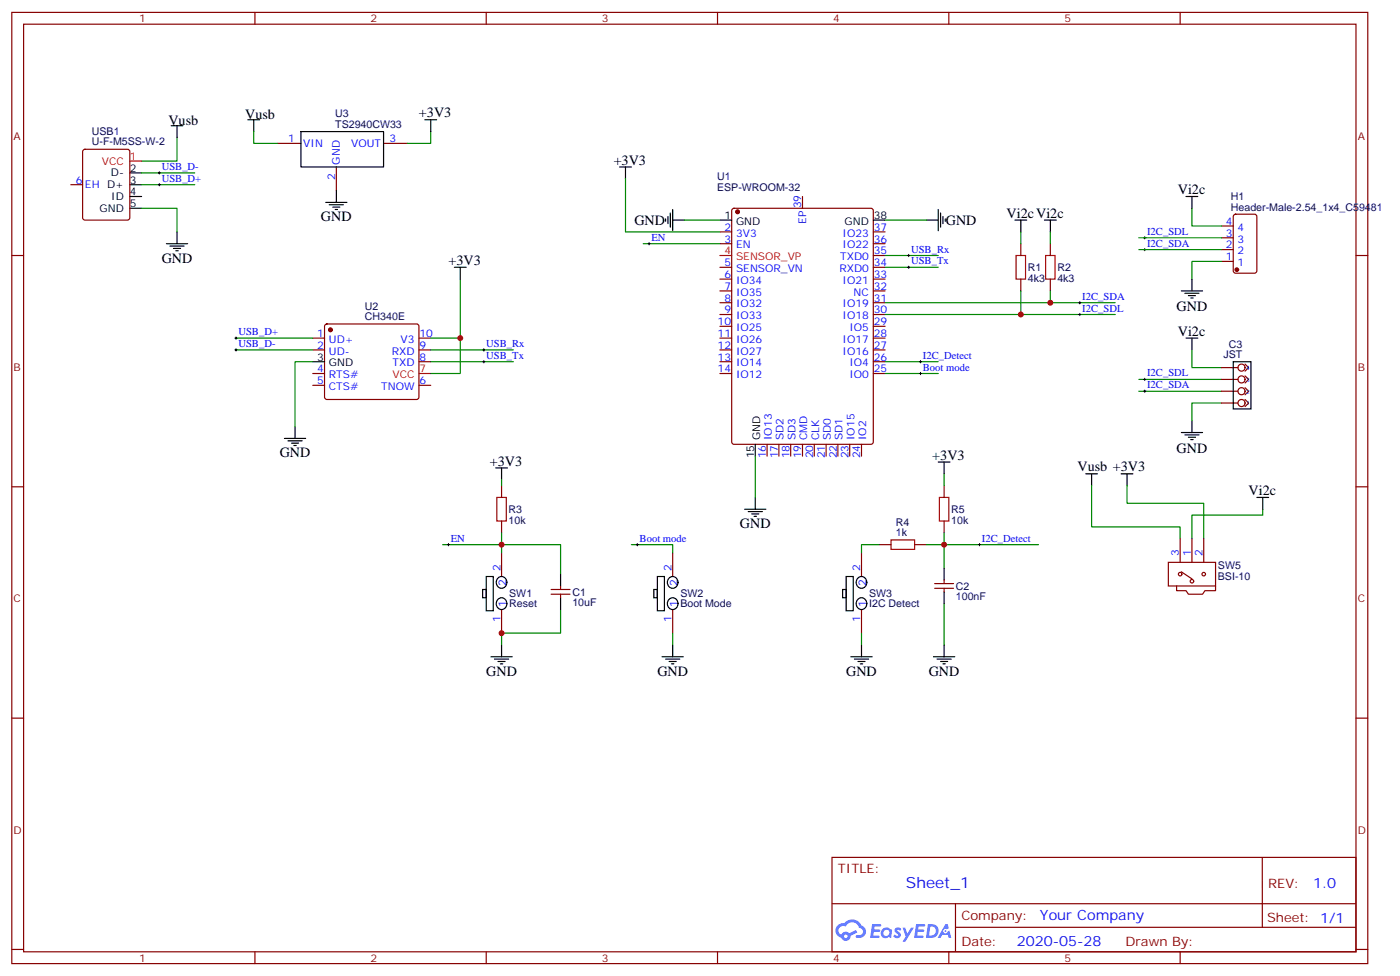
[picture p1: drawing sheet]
<svg xmlns="http://www.w3.org/2000/svg" width="419mm" height="292mm" viewBox="0 0 419 292" stroke-linecap="round" stroke-linejoin="round" font-family="sans-serif">
<g fill="none" stroke="#870000" stroke-width=".35">
<path d="M3.5 3.7h405.4v284.3h-405.4zM7.1 7.2h398.2v277.3h-398.2zM76.2 3.7v3.5M145.3 3.7v3.5M214.5 3.7v3.5M283.6 3.7v3.5M352.8 3.7v3.5M3.5 76.4h3.6M405.3 76.4h3.6M3.5 145.5h3.6M405.3 145.5h3.6M3.5 214.7h3.6"/>
<path d="M405.3 214.7h3.6M248.7 256.3h156.6v28.2h-156.6zM377.3 256.3v20.9M248.7 270.1h156.5M285.6 277.2h119.6M285.6 270.1v14.2M3.5 283.8h3.6M76.2 284.5v3.5M145.3 284.5v3.5M214.5 284.5v3.5M283.6 284.5v3.5M352.8 284.5v3.5"/>
<path d="M405.3 283.8h3.6"/>
</g>
<g fill="#5487ff">
<path d="M267.7 277.5a1.22 1.22 0 0 1 1.7 .2l-.4 .6a.47 .47 0 0 0-.3-.4 .47 .47 0 0 0-.5 .2l.1 .2a1.14 1.14 0 0 1 .8 1.8 1.14 1.14 0 0 1-1.9 0l-.2-.2 .5-.6 .7 .5a.29 .29 0 0 0 .3-.3 .29 .29 0 0 0-.2-.3 1.04 1.04 0 0 1-.6-1.7z"/>
<path d="M260.7 276.2h2.4l.3 .2-.2 .5-1.8 .1-.1 .8h1.5l.3 .4-.3 .4h-1.6l-.2 1.1h1.7l.2 .3-.2 .3-2.6 .1z"/>
<path d="M273.8 276.2h2.4l.3 .2-.1 .5-1.8 .1-.2 .8h1.6l.3 .4-.4 .4-1.6-.1-.1 1.1 1.7 .1 .2 .3-.2 .3-2.6 .1z"/>
<path d="M282.6 276.2h.7l.3 1.3-.6 .3a.69 .69 0 0 0-1 .3 .69 .69 0 0 0 .4 .9 .69 .69 0 0 0 .9-.6l.5-.2 .6 2.2h-.8l-.2-.9h-1.8l-.5 .9h-.8z"/>
<path d="M269.8 277.3h.8l.6 1.8 1.1-1.8h.9l-2.6 4.2h-.8l.9-1.5z"/>
<path d="M277.4 276.2l-.6 4.2h1.3a2.11 2.11 0 0 0 2.5-2.1 2.11 2.11 0 0 0-2.5-2.1zM278.1 277a1.43 1.43 0 0 1 1.6 1.6 1.43 1.43 0 0 1-2 1z"/>
<path d="M263.7 277.8a1.54 1.54 0 0 0-.1 2.2 1.54 1.54 0 0 0 2.2 .1l.6 .3 .3-2.3-.2-.3h-.4a1.49 1.49 0 0 0-2.4 0zM264 278.8a.94 .94 0 0 1 1.8 0 .94 .94 0 0 1-1.8 0z"/>
<path d="M250.4 276.6a2.18 2.18 0 0 0 1.1 3.7 1.44 1.44 0 0 0 1.6 .9 1.44 1.44 0 0 0 1.2-1.4l2-1.1-.5-.7-1.9 1a1.47 1.47 0 0 0-2.4 .4 1.39 1.39 0 0 1-.7-1.9 1.39 1.39 0 0 1 2-.5 2.12 2.12 0 0 1 2.2-1.3 2.12 2.12 0 0 1 1.9 1.7 1.14 1.14 0 0 1 1.1 1.4 1.14 1.14 0 0 1-1.7 .7 .43 .43 0 0 0-.5 .4 .43 .43 0 0 0 .4 .5 1.98 1.98 0 0 0 2.5-1.2 1.98 1.98 0 0 0-1.2-2.6 3.1 3.1 0 0 0-5.3-.6l-.9 .1zM252.3 279.9a.55 .55 0 0 1 1.1 0 .55 .55 0 0 1-1.1 0z"/>
<circle cx="282.6" cy="278.3" r=".26"/>
</g>
<g fill="#870000" stroke="#870000" stroke-width=".35">
<circle cx="220.5" cy="63.3" r=".53"/>
<circle cx="98.8" cy="98.6" r=".53"/>
<circle cx="369.7" cy="80.6" r=".53"/>
</g>
<g fill="none" stroke="#870000" stroke-width=".35">
<path d="M21.2 55.2h3.5M24.9 44.8l.5-.2h12.7l.7 .5v20l-.5 .6-12.9 .1-.7-.5v-20zM82.9 42.9h7.1M100.5 49.9v7.1M114.7 42.9h7M239.9 58.7v3.6M215.2 69.3h3.5M215.2 72.8h3.5M215.2 79.9h3.5M219 62.5l.4-.2h40.9l.7 .4 .1 69.4-.5 .7h-41.2l-.6-.4-.1-69.4zM261.1 69.3h3.5M261.1 72.8h3.5"/>
<path d="M261.1 79.9h3.5M261.1 76.4h3.5M305.2 72.8v3.6M314 72.8v3.6M365.1 78.1h3.6M365.1 74.6h3.6M365.1 71.1h3.6M365.1 67.6h3.6M368.9 64.2l.5-.2h5.6l.7 .5v16.5l-.5 .6-5.8 .1-.7-.5v-16.5zM97.2 97l.5-.2h26.8l.5 .2 .2 .5v21.2l-.2 .5-.5 .2h-26.8l-.5-.2-.2-.5v-21.2zM215.2 83.4h3.5M215.2 87h3.5"/>
<path d="M215.2 90.5h3.5M215.2 94h3.5M215.2 97.5h3.5M261.1 83.4h3.5M261.1 87h3.5M261.1 90.5h3.5M261.1 94h3.5M261.1 97.5h3.5M305.2 83.4v3.6M314 83.4v3.6M93.5 101.1h3.5M93.5 104.6h3.5"/>
<path d="M93.5 111.7h3.5M93.5 115.2h3.5M125.2 101.1h3.6M125.2 104.6h3.6M125.2 108.1h3.6M125.2 115.2h3.6M215.2 101.1h3.5M215.2 104.6h3.5M215.2 108.1h3.5M215.2 111.7h3.5M261.1 101.1h3.5M261.1 104.6h3.5"/>
<path d="M261.1 108.1h3.5M261.1 111.7h3.5M365.1 109.9h5M365.1 113.4h5M365.1 116.9h5M372.2 108.8l1 1.1-1 1M372.2 112.4l1 1-1 1.1M372.2 115.9l1 1-1 1.1M372.2 119.4l1 1.1-1 1M229.3 132.8v3.5M232.8 132.8v3.5M236.4 132.8v3.5"/>
<path d="M239.9 132.8v3.5M243.4 132.8v3.5M246.9 132.8v3.5M250.5 132.8v3.5M254 132.8v3.5M257.5 132.8v3.5M365.1 120.5h5M149.9 145.2v3.5M149.9 155.8v3.5M282.2 145.2v3.5M282.2 155.8v3.5M149.9 165.3v7"/>
<path d="M164.7 177.6h5.7M164.7 176.2h5.7M167.6 175.2v1M167.6 177.6v1.1M201.1 165.3v7M257.5 165.3v7M262.8 162.8h3.5M273.4 162.8h3.5M279.4 175.9h5.6M279.4 174.4h5.6M282.2 173.4v1M282.2 175.9v1"/>
<path d="M349.2 168.1h14.2v7.1h-14.2zM351.7 175.2v1.4h2.8l.7 1h4.3l.7-1h3.2v-1.4M352.8 161v7.1M353.1 170.9l3.2 2.1M356.3 161v7.1M359.8 161v7.1M149.9 182.2v7.1M201.1 182.2v7.1M257.5 182.2v7.1"/>
<circle cx="371.1" cy="116.9" r="1.06"/>
<circle cx="371.1" cy="113.4" r="1.06"/>
<circle cx="371.1" cy="109.9" r="1.06"/>
<circle cx="371.1" cy="120.5" r="1.06"/>
<circle cx="352.8" cy="171.6" r=".53"/>
<circle cx="356.3" cy="173.7" r=".53"/>
<circle cx="359.8" cy="171.6" r=".53"/>
</g>
<g fill="none" stroke="#000" stroke-width=".35">
<path d="M51.2 37.6h3.5M52.9 37.6v3.5M74.1 35.8h3.5M75.8 35.8v3.5M90 39.3h24.7v10.6h-24.7zM127 35.8h3.5M128.8 35.8v3.5M38.8 58.7h3.5M38.8 55.2h3.5M38.8 51.7h3.5M100.5 57v3.5M185.2 49.9h3.5"/>
<path d="M187 49.9v3.5M354.5 58.7h3.6M356.3 58.7v3.6M38.8 62.3h3.5M49.7 72.8h6.4M50.8 73.6h4.2M51.9 74.3h2.1M52.6 75h.7M52.9 69.3v3.5M97.4 60.5h6.3M98.4 61.2h4.3M99.5 61.9h2.1"/>
<path d="M100.2 62.6h.7M135.8 79.9h3.5M137.6 79.9v3.5M199 65.4v.7M199.7 64.7v2.2M200.4 63.7v4.2M201.1 65.8h3.5M201.1 62.6v6.4M215.2 65.8h3.5M261.1 65.8h3.5M276.9 65.8h3.6M280.5 62.6v6.4"/>
<path d="M281.2 63.7v4.2M281.9 64.7v2.2M282.6 65.4v.7M303.4 65.8h3.5M305.2 65.8v3.5M312.2 65.8h3.5M314 65.8v3.5M353.1 87h6.4M354.2 87.7h4.2M355.2 88.4h2.2M356 89.1h.7M356.3 83.4v3.6"/>
<path d="M93.5 108.1h3.5M354.5 101.1h3.6M356.3 101.1v3.5M368.7 108.1h5.2v14.1h-5.2zM85 131.1h6.4M86.1 131.8h4.2M87.1 132.5h2.2M87.8 133.2h.7M88.2 127.5v3.6M148.2 139.9h3.5M149.9 139.9v3.5M225.8 132.8v3.5"/>
<path d="M280.5 138.1h3.5M282.2 138.1v3.5M353.1 129.3h6.4M354.2 130h4.2M355.2 130.7h2.2M356 131.4h.7M356.3 125.8v3.5M222.6 152.2h6.4M223.7 152.9h4.2M224.7 153.6h2.1M225.4 154.3h.7M225.8 148.7v3.5"/>
<path d="M324.6 141.6h3.5M326.3 141.6v3.6M335.1 141.6h3.6M336.9 141.6v3.6M375.7 148.7h3.5M377.5 148.7v3.5M144.3 176.2h1v2.5h-1zM145.3 172.3h2.2v10.3h-2.2zM148.8 172.8a1.64 1.64 0 0 1 2.3 .2 1.64 1.64 0 0 1 0 2.2 1.64 1.64 0 0 1-2.3 .1l-.5-1.2zM148.8 179.2a1.64 1.64 0 0 1 2.3 .1 1.64 1.64 0 0 1 0 2.3 1.64 1.64 0 0 1-2.3 .1l-.5-1.3zM167.6 171.6v3.6M167.6 178.7v3.5"/>
<path d="M195.4 176.2h1.1v2.5h-1.1zM196.5 172.3h2.1v10.3h-2.1zM200 172.8a1.64 1.64 0 0 1 2.2 .2 1.64 1.64 0 0 1 0 2.2 1.64 1.64 0 0 1-2.2 .1l-.5-1.2zM200 179.2a1.64 1.64 0 0 1 2.2 .1 1.64 1.64 0 0 1 0 2.3 1.64 1.64 0 0 1-2.2 .1l-.5-1.3zM251.9 176.2h1v2.5h-1zM252.9 172.3h2.2v10.3h-2.2zM256.4 172.8a1.64 1.64 0 0 1 2.3 .2 1.64 1.64 0 0 1 0 2.2 1.64 1.64 0 0 1-2.3 .1l-.5-1.2zM256.4 179.2a1.64 1.64 0 0 1 2.3 .1 1.64 1.64 0 0 1 0 2.3 1.64 1.64 0 0 1-2.3 .1l-.5-1.3zM282.2 169.9v3.5M282.2 176.9v3.5M146.8 196.3h6.3M147.8 197h4.2"/>
<path d="M148.9 197.7h2.1M149.6 198.4h.7M149.9 192.8v3.5M197.9 196.3h6.4M199 197h4.2M200 197.7h2.1M200.7 198.4h.7M201.1 192.8v3.5M254.4 196.3h6.3M255.4 197h4.2M256.5 197.7h2.1M257.2 198.4h.7"/>
<path d="M257.5 192.8v3.5M279 196.3h6.4M280.1 197h4.2M281.2 197.7h2.1M281.9 198.4h.7M282.2 192.8v3.5"/>
</g>
<path d="M38.8 48.2h3.5M215.2 76.4h3.5M125.2 111.7h3.6" fill="none" stroke="#f00" stroke-width=".35"/>
<g fill="none" stroke="#008700" stroke-width=".35">
<path d="M75.8 39.3v3.6h7.1M128.8 39.3v3.6h-7.1M42.3 51.7h15.9M42.3 55.2h15.9M52.9 41.1v7.1h-10.6M187 53.4v15.9h28.2M42.3 62.3h10.6v7M192.3 72.8h22.9M204.6 65.8h10.6M264.6 65.8h12.3M264.6 76.4h15.9M264.6 79.9h15.9"/>
<path d="M305.2 69.3v3.5M314 69.3v3.5M340.4 74.6h24.7M340.4 71.1h24.7M356.3 62.3v5.3h8.8M365.1 78.1h-8.8v5.3M137.6 83.4v28.3h-8.8M264.6 90.5h68.8M264.6 94h68.8M305.2 87v7M314 87v3.5M70.6 101.1h22.9"/>
<path d="M70.6 104.6h22.9M93.5 108.1h-5.3v19.4M128.8 101.1h8.8M128.8 104.6h24.7M128.8 108.1h24.7M264.6 108.1h15.9M264.6 111.7h15.9M340.4 113.4h24.7M340.4 116.9h24.7M356.3 104.6v5.3h8.8M225.8 136.3v12.4M365.1 120.5h-8.8v5.3"/>
<path d="M149.9 159.3v3.5h17.7v8.8M149.9 143.4v1.8M282.2 159.3v10.6M282.2 141.6v3.6M326.3 145.2v12.3h26.5v3.5M336.9 145.2v5.3h22.9v10.5M377.5 152.2v1.8h-21.2v7M132.3 162.8h17.6v2.5M188.7 162.8h12.4v2.5M262.8 162.8h-5.3v2.5M276.9 162.8h33.5M167.6 182.2v7.1h-17.7v3.5"/>
<path d="M201.1 189.3v3.5M257.5 189.3v3.5M282.2 180.4v12.4"/>
</g>
<g fill="none" stroke="#000" stroke-width=".3">
<path d="M47.3 51.7h.7M47.3 55.2h.7M47.6 51.3v.7M47.6 54.9v.7M193.7 72.8h.7M194 72.5v.7M271.3 76.4h.7M271.3 79.9h.7M271.6 76v.7M271.6 79.6v.7M341.8 74.6h.7M341.8 71.1h.7"/>
<path d="M342.2 70.7v.7M342.2 74.3v.7M322.4 94h.7M322.4 90.5h.7M322.8 90.1v.7M322.8 93.7v.7M70.2 104.6h.7M70.2 101.1h.7M70.6 100.7v.7M70.6 104.2v.8M144.3 104.6h.7M144.3 108.1h.7"/>
<path d="M144.6 104.2v.8M144.6 107.8v.7M274.8 108.1h.7M274.8 111.7h.7M275.2 107.8v.7M275.2 111.3v.7M341.8 113.4h.7M341.8 116.9h.7M342.2 113.1v.7M342.2 116.6v.7M133.7 162.8h.7M134.1 162.5v.7"/>
<path d="M190.1 162.8h.8M190.5 162.5v.7M292.5 162.8h.7M292.8 162.5v.7"/>
</g>
<path d="M303.7 76.4h2.9v7h-2.9zM312.6 76.4h2.8v7h-2.8zM148.5 148.7h2.8v7.1h-2.8zM280.8 148.7h2.8v7.1h-2.8zM266.3 161.4h7.1v2.8h-7.1z" fill="none" stroke="#a10000" stroke-width=".35"/>
<g fill="#c00">
<circle cx="305.2" cy="94" r=".88"/>
<circle cx="282.2" cy="162.8" r=".88"/>
<circle cx="149.9" cy="162.8" r=".88"/>
<circle cx="314" cy="90.5" r=".88"/>
<circle cx="137.6" cy="101.1" r=".88"/>
<circle cx="149.9" cy="189.3" r=".88"/>
</g>
<text font-size="4.6" fill="#00f" x="270.8" y="265.3">Sheet_1</text>
<g font-size="4.2">
<text x="73.3" y="35.5">Vusb</text>
<text x="125.2" y="35.1">+3V3</text>
<text x="50.3" y="37.2">Vusb</text>
<text x="183.4" y="49.2">+3V3</text>
<text x="352.1" y="58">Vi2c</text>
<text x="300.9" y="65.1">Vi2cVi2c</text>
<text x="96" y="66.1">GND</text>
<text x="189.6" y="67.2">GND</text>
<text x="282.8" y="67.2">GND</text>
<text x="48.3" y="78.5">GND</text>
<text x="134.1" y="79.2">+3V3</text>
<text x="351.7" y="93">GND</text>
<text x="352.1" y="100.4">Vi2c</text>
<text x="83.6" y="136.7">GND</text>
<text x="278.7" y="137.4">+3V3</text>
<text x="351.7" y="135.4">GND</text>
<text x="146.4" y="139.2">+3V3</text>
<text x="322.1" y="140.9">Vusb +3V3</text>
<text x="373.2" y="148">Vi2c</text>
<text x="221.2" y="157.9">GND</text>
<text x="145.3" y="202">GND</text>
<text x="196.5" y="202">GND</text>
<text x="252.9" y="202">GND</text>
<text x="277.6" y="202">GND</text>
</g>
<g font-size="4.2" fill="#00f">
<text x="392.5" y="265.6">1.0</text>
<text x="310.9" y="275.1">Your Company</text>
<text x="304" y="282.9">2020-05-28</text>
</g>
<g font-size="3.9" fill="#800">
<text x="250.5" y="260.9">TITLE:</text>
<text x="379.1" y="265.6">REV:</text>
<text x="287.4" y="275.1">Company:</text>
<text x="378.7" y="275.7">Sheet: 1/1</text>
<text x="287.4" y="282.8">Date:</text>
<text x="336.4" y="282.8">Drawn By:</text>
</g>
<g font-size="3.2" fill="#800">
<text x="41.6" y="6.7">1</text>
<text x="110.8" y="6.7">2</text>
<text x="179.9" y="6.7">3</text>
<text x="249.1" y="6.7">4</text>
<text x="318.2" y="6.7">5</text>
<text x="4.1" y="41.8">A</text>
<text x="405.9" y="41.8">A</text>
<text x="4.1" y="110.9">B</text>
<text x="405.9" y="110.9">B</text>
<text x="4.1" y="180.1">C</text>
<text x="405.9" y="180.1">C</text>
<text x="4.1" y="249.2">D</text>
<text x="405.9" y="249.2">D</text>
<text x="41.6" y="287.5">1</text>
<text x="110.8" y="287.5">2</text>
<text x="179.9" y="287.5">3</text>
<text x="249.1" y="287.5">4</text>
<text x="318.2" y="287.5">5</text>
</g>
<g font-size="3.2" fill="#000080">
<text x="100.2" y="35.1">U3</text>
<text x="27.5" y="40.4">USB1</text>
<text x="100.2" y="38.2">TS2940CW33</text>
<text x="27.4" y="43.5">U-F-M5SS-W-2</text>
<text x="214.4" y="53.8">U1</text>
<text x="214.4" y="57">ESP-WROOM-32</text>
<text x="368" y="59.8">H1</text>
<text x="368" y="63">Header-Male-2.54_1x4_C59481</text>
<text x="307.3" y="81.1">R1</text>
<text x="316.1" y="81.1">R2</text>
<text x="307.3" y="84.2">4k3</text>
<text x="316.1" y="84.2">4k3</text>
<text x="109.1" y="95.8">CH340E</text>
<text x="109.1" y="92.6">U2</text>
<text x="365.7" y="107.1">JST</text>
<text x="367.3" y="103.9">C3</text>
<text x="152.1" y="153.4">R3</text>
<text x="284.3" y="153.4">R5</text>
<text x="152" y="156.5">10k</text>
<text x="267.8" y="160.3">1k</text>
<text x="267.8" y="157.2">R4</text>
<text x="284.3" y="156.5">10k</text>
<text x="364.1" y="173.3">BSI-10</text>
<text x="364.1" y="170.1">SW5</text>
<text x="152.2" y="178.4">SW1</text>
<text x="171.1" y="178.1">C1</text>
<text x="203.4" y="178.4">SW2</text>
<text x="259.8" y="178.4">SW3</text>
<text x="285.8" y="179.5">100nF</text>
<text x="285.8" y="176.3">C2</text>
<text x="152.2" y="181.6">Reset</text>
<text x="171.1" y="181.2">10uF</text>
<text x="203.4" y="181.6">Boot Mode</text>
<text x="259.8" y="181.6">I2C Detect</text>
</g>
<g font-size="3.2" fill="#f00">
<text x="38.8" y="47.8">1</text>
<text x="30.4" y="49.2">VCC</text>
<text x="216.5" y="76">4</text>
<text x="220" y="77.8">SENSOR_VP</text>
<text x="117.3" y="113.1">VCC</text>
<text x="125.4" y="111.3">7</text>
</g>
<g font-size="3.2" fill="#00f">
<text x="86.2" y="42.5">1</text>
<text x="90.7" y="43.9">VIN</text>
<text x="105" y="43.9">VOUT</text>
<text x="116.4" y="42.5">3</text>
<text x="48.3" y="50.8">USB_D-</text>
<text x="100.2" y="53.7" transform="rotate(-90 100.2 53.7)">2</text>
<text x="101.6" y="49.2" transform="rotate(-90 101.6 49.2)">GND</text>
<text x="22.7" y="54.9">6</text>
<text x="25.4" y="56.3">EH D+</text>
<text x="48.3" y="54.3">USB_D+</text>
<text x="239.5" y="62.3" transform="rotate(-90 239.5 62.3)">39</text>
<text x="194.7" y="72">EN</text>
<text x="216.5" y="69">2</text>
<text x="220" y="70.7">3V3</text>
<text x="240.9" y="66.9" transform="rotate(-90 240.9 66.9)">EP</text>
<text x="251.9" y="70.7">IO23</text>
<text x="261.2" y="69">37</text>
<text x="342.9" y="70.2">I2C_SDL</text>
<text x="366.5" y="70.7">3</text>
<text x="366.5" y="67.2">4</text>
<text x="370" y="69">4</text>
<text x="216.5" y="72.5">3</text>
<text x="220" y="74.3">EN</text>
<text x="251.2" y="77.8">TXD0</text>
<text x="251.9" y="74.3">IO22</text>
<text x="261.2" y="76">35</text>
<text x="261.2" y="72.5">36</text>
<text x="272.3" y="75.5">USB_Rx</text>
<text x="342.9" y="73.7">I2C_SDA</text>
<text x="366.5" y="77.8">1</text>
<text x="366.5" y="74.3">2</text>
<text x="370" y="76">2</text>
<text x="370" y="72.5">3</text>
<text x="216.5" y="79.6">5</text>
<text x="216.5" y="83.1">6</text>
<text x="220" y="81.3">SENSOR_VN</text>
<text x="250.9" y="81.3">RXD0</text>
<text x="261.2" y="83.1">33</text>
<text x="261.2" y="79.6">34</text>
<text x="272.3" y="79">USB_Tx</text>
<text x="370" y="79.6">1</text>
<text x="216.5" y="86.6">7</text>
<text x="220" y="84.8">IO34</text>
<text x="220" y="88.4">IO35</text>
<text x="251.9" y="84.8">IO21</text>
<text x="255.2" y="88.4">NC</text>
<text x="261.2" y="86.6">32</text>
<text x="323.5" y="89.6">I2C_SDA</text>
<text x="216.5" y="90.1">8</text>
<text x="216.5" y="93.7">9</text>
<text x="220" y="91.9">IO32</text>
<text x="220" y="95.4">IO33</text>
<text x="251.9" y="95.4">IO18</text>
<text x="251.9" y="91.9">IO19</text>
<text x="261.2" y="93.7">30</text>
<text x="261.2" y="90.1">31</text>
<text x="323.5" y="93.1">I2C_SDL</text>
<text x="71.3" y="100.2">USB_D+</text>
<text x="94.8" y="100.7">1</text>
<text x="125.4" y="100.7">10</text>
<text x="214.5" y="97.2">10</text>
<text x="214.5" y="100.7">11</text>
<text x="220" y="99">IO25</text>
<text x="253.9" y="99">IO5</text>
<text x="261.2" y="100.7">28</text>
<text x="261.2" y="97.2">29</text>
<text x="71.3" y="103.7">USB_D-</text>
<text x="94.8" y="104.2">2</text>
<text x="98.3" y="102.5">UD+</text>
<text x="98.3" y="106">UD-</text>
<text x="117.1" y="106">RXD</text>
<text x="119.7" y="102.5">V3</text>
<text x="125.4" y="107.8">8</text>
<text x="125.4" y="104.2">9</text>
<text x="145.3" y="103.7">USB_Rx</text>
<text x="145.3" y="107.2">USB_Tx</text>
<text x="214.5" y="104.2">12</text>
<text x="214.5" y="107.8">13</text>
<text x="220" y="102.5">IO26</text>
<text x="220" y="106">IO27</text>
<text x="251.9" y="106">IO16</text>
<text x="251.9" y="102.5">IO17</text>
<text x="261.2" y="107.8">26</text>
<text x="261.2" y="104.2">27</text>
<text x="275.9" y="107.2">I2C_Detect</text>
<text x="94.8" y="111.3">4</text>
<text x="98.3" y="113.1">RTS#</text>
<text x="117.4" y="109.5">TXD</text>
<text x="214.5" y="111.3">14</text>
<text x="220" y="109.5">IO14</text>
<text x="220" y="113.1">IO12</text>
<text x="253.9" y="113.1">IO0</text>
<text x="253.9" y="109.5">IO4</text>
<text x="261.2" y="111.3">25</text>
<text x="275.9" y="110.8">Boot mode</text>
<text x="342.9" y="112.5">I2C_SDL</text>
<text x="94.8" y="114.8">5</text>
<text x="98.3" y="116.6">CTS#</text>
<text x="114" y="116.6">TNOW</text>
<text x="125.4" y="114.8">6</text>
<text x="342.9" y="116.1">I2C_SDA</text>
<text x="230.7" y="131.5" transform="rotate(-90 230.7 131.5)">IO13</text>
<text x="234.2" y="131.5" transform="rotate(-90 234.2 131.5)">SD2</text>
<text x="237.8" y="131.5" transform="rotate(-90 237.8 131.5)">SD3</text>
<text x="241.3" y="131.5" transform="rotate(-90 241.3 131.5)">CMD</text>
<text x="244.8" y="131.5" transform="rotate(-90 244.8 131.5)">CLK</text>
<text x="248.4" y="131.5" transform="rotate(-90 248.4 131.5)">SD0</text>
<text x="251.9" y="131.5" transform="rotate(-90 251.9 131.5)">SD1</text>
<text x="255.4" y="131.5" transform="rotate(-90 255.4 131.5)">IO15</text>
<text x="258.9" y="131.5" transform="rotate(-90 258.9 131.5)">IO2</text>
<text x="229" y="137" transform="rotate(-90 229 137)">16</text>
<text x="232.5" y="137" transform="rotate(-90 232.5 137)">17</text>
<text x="236" y="137" transform="rotate(-90 236 137)">18</text>
<text x="239.5" y="137" transform="rotate(-90 239.5 137)">19</text>
<text x="243.1" y="137" transform="rotate(-90 243.1 137)">20</text>
<text x="246.6" y="137" transform="rotate(-90 246.6 137)">21</text>
<text x="250.1" y="137" transform="rotate(-90 250.1 137)">22</text>
<text x="253.6" y="137" transform="rotate(-90 253.6 137)">23</text>
<text x="257.2" y="137" transform="rotate(-90 257.2 137)">24</text>
<text x="134.8" y="161.9">EN</text>
<text x="191.2" y="161.9">Boot mode</text>
<text x="293.5" y="161.9">I2C_Detect</text>
<text x="352.4" y="166.3" transform="rotate(-90 352.4 166.3)">3</text>
<text x="356" y="166.3" transform="rotate(-90 356 166.3)">1</text>
<text x="359.5" y="166.3" transform="rotate(-90 359.5 166.3)">2</text>
<text x="149.6" y="170.6" transform="rotate(-90 149.6 170.6)">2</text>
<text x="200.7" y="170.6" transform="rotate(-90 200.7 170.6)">2</text>
<text x="257.2" y="170.6" transform="rotate(-90 257.2 170.6)">2</text>
<text x="151.3" y="175.1" transform="rotate(-90 151.3 175.1)">2</text>
<text x="202.5" y="175.1" transform="rotate(-90 202.5 175.1)">2</text>
<text x="258.9" y="175.1" transform="rotate(-90 258.9 175.1)">2</text>
<text x="149.6" y="186" transform="rotate(-90 149.6 186)">1</text>
<text x="151.3" y="181.5" transform="rotate(-90 151.3 181.5)">1</text>
<text x="200.7" y="186" transform="rotate(-90 200.7 186)">1</text>
<text x="202.5" y="181.5" transform="rotate(-90 202.5 181.5)">1</text>
<text x="257.2" y="186" transform="rotate(-90 257.2 186)">1</text>
<text x="258.9" y="181.5" transform="rotate(-90 258.9 181.5)">1</text>
</g>
<g font-size="3.2">
<text x="33.2" y="52.7">D-</text>
<text x="38.8" y="51.3">2</text>
<text x="33.3" y="59.8">ID</text>
<text x="38.8" y="58.4">4</text>
<text x="38.8" y="54.9">3</text>
<text x="29.8" y="63.3">GND</text>
<text x="38.8" y="61.9">5</text>
<text x="216.5" y="65.4">1</text>
<text x="261.2" y="65.4">38</text>
<text x="220" y="67.2">GND</text>
<text x="252.5" y="67.2">GND</text>
<text x="94.8" y="107.8">3</text>
<text x="98.3" y="109.5">GND</text>
<text x="227.2" y="131.5" transform="rotate(-90 227.2 131.5)">GND</text>
<text x="225.4" y="137" transform="rotate(-90 225.4 137)">15</text>
</g>
<g font-size="1.8" fill="#00f">
<text x="372.5" y="110.6">4</text>
<text x="372.5" y="114.1">3</text>
<text x="372.5" y="117.7">2</text>
<text x="372.5" y="121.2">1</text>
</g>
</svg>
